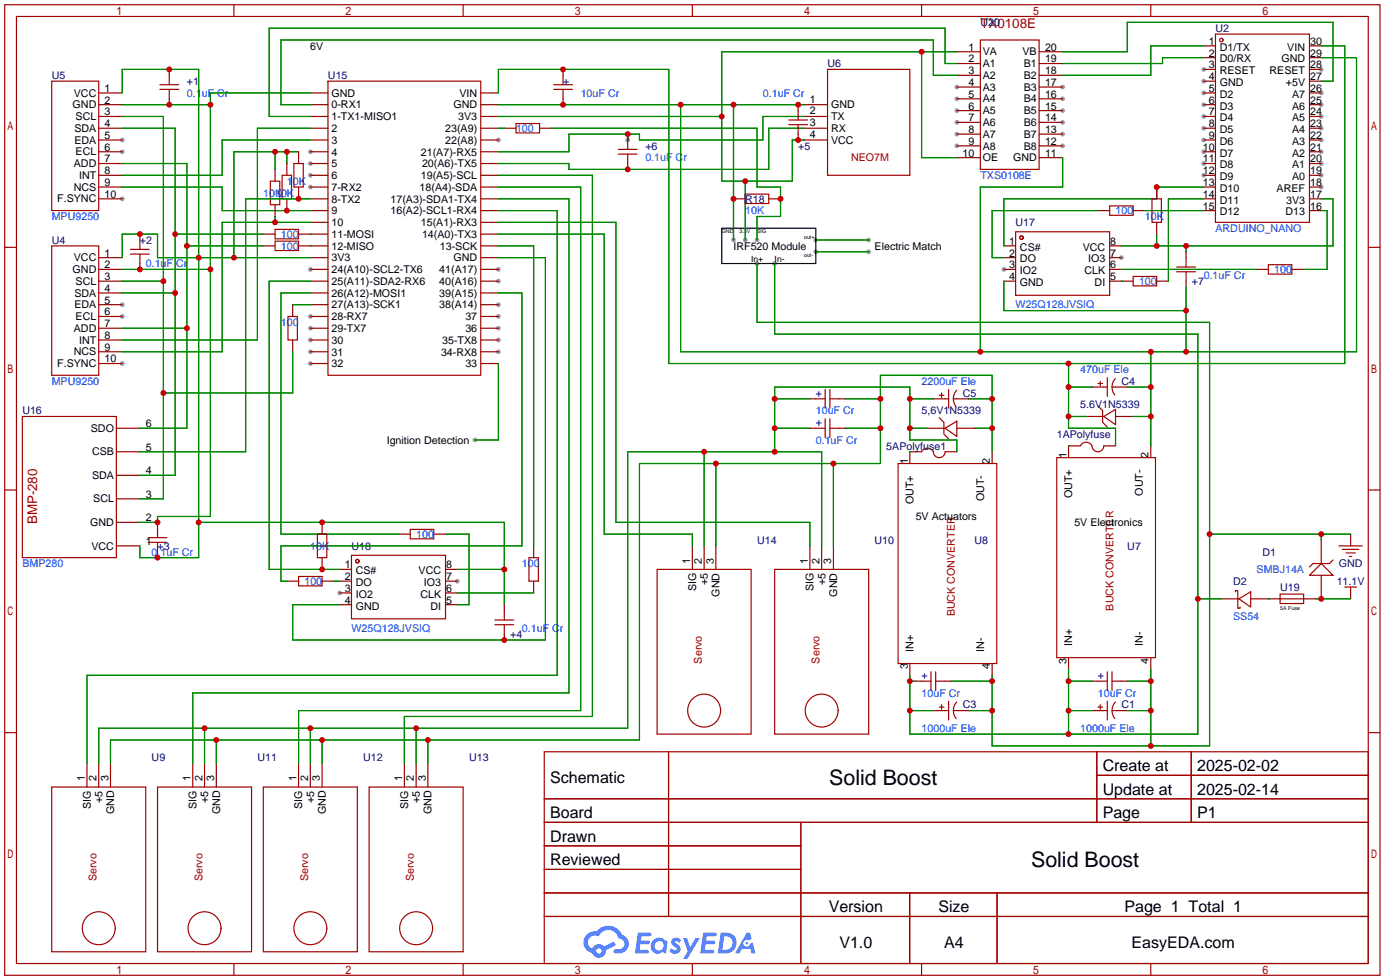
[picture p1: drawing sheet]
<svg xmlns="http://www.w3.org/2000/svg" width="303mm" height="212mm" viewBox="0 0 303 212" stroke-linecap="round" stroke-linejoin="round" font-family="sans-serif">
<g fill="#999">
<circle cx="260.1" cy="15" r=".51"/>
<circle cx="260.1" cy="17.5" r=".51"/>
<circle cx="260.1" cy="20.1" r=".51"/>
<circle cx="260.1" cy="22.6" r=".51"/>
<circle cx="260.1" cy="25.1" r=".51"/>
<circle cx="260.1" cy="27.7" r=".51"/>
<circle cx="260.1" cy="30.2" r=".51"/>
<circle cx="260.1" cy="32.8" r=".51"/>
<circle cx="260.1" cy="35.3" r=".51"/>
<circle cx="260.1" cy="37.8" r=".51"/>
<circle cx="285.5" cy="40.4" r=".51"/>
<circle cx="285.5" cy="37.8" r=".51"/>
<circle cx="285.5" cy="35.3" r=".51"/>
<circle cx="285.5" cy="32.8" r=".51"/>
<circle cx="285.5" cy="30.2" r=".51"/>
<circle cx="285.5" cy="27.7" r=".51"/>
<circle cx="285.5" cy="25.1" r=".51"/>
<circle cx="285.5" cy="22.6" r=".51"/>
<circle cx="285.5" cy="20.1" r=".51"/>
<circle cx="285.5" cy="15" r=".51"/>
<circle cx="26.4" cy="65.8" r=".51"/>
<circle cx="26.4" cy="68.3" r=".51"/>
<circle cx="26.4" cy="78.5" r=".51"/>
<circle cx="26.4" cy="30.2" r=".51"/>
<circle cx="26.4" cy="32.8" r=".51"/>
<circle cx="26.4" cy="42.9" r=".51"/>
<circle cx="67.1" cy="32.8" r=".51"/>
<circle cx="67.1" cy="35.3" r=".51"/>
<circle cx="67.1" cy="37.8" r=".51"/>
<circle cx="67.1" cy="40.4" r=".51"/>
<circle cx="67.1" cy="58.2" r=".51"/>
<circle cx="67.1" cy="68.3" r=".51"/>
<circle cx="67.1" cy="70.9" r=".51"/>
<circle cx="67.1" cy="73.4" r=".51"/>
<circle cx="67.1" cy="75.9" r=".51"/>
<circle cx="67.1" cy="78.5" r=".51"/>
<circle cx="107.7" cy="30.2" r=".51"/>
<circle cx="107.7" cy="58.2" r=".51"/>
<circle cx="107.7" cy="60.7" r=".51"/>
<circle cx="107.7" cy="65.8" r=".51"/>
<circle cx="107.7" cy="68.3" r=".51"/>
<circle cx="107.7" cy="70.9" r=".51"/>
<circle cx="107.7" cy="73.4" r=".51"/>
<circle cx="107.7" cy="75.9" r=".51"/>
<circle cx="216.9" cy="58.2" r=".51"/>
<circle cx="242.3" cy="55.6" r=".51"/>
<circle cx="73.4" cy="128" r=".51"/>
<circle cx="98.8" cy="125.5" r=".51"/>
<circle cx="206.8" cy="18.8" r=".51"/>
<circle cx="206.8" cy="21.3" r=".51"/>
<circle cx="206.8" cy="26.4" r=".51"/>
<circle cx="206.8" cy="29" r=".51"/>
<circle cx="206.8" cy="23.9" r=".51"/>
<circle cx="229.6" cy="18.8" r=".51"/>
<circle cx="229.6" cy="21.3" r=".51"/>
<circle cx="229.6" cy="23.9" r=".51"/>
<circle cx="229.6" cy="26.4" r=".51"/>
<circle cx="229.6" cy="29" r=".51"/>
<circle cx="206.8" cy="31.5" r=".51"/>
<circle cx="229.6" cy="31.5" r=".51"/>
<circle cx="187.7" cy="51.8" r=".51"/>
<circle cx="176.3" cy="51.8" r=".51"/>
<circle cx="176.3" cy="54.4" r=".51"/>
<circle cx="187.7" cy="54.4" r=".51"/>
<circle cx="135.6" cy="30.2" r=".51"/>
<circle cx="161" cy="51.8" r=".51"/>
<circle cx="163.6" cy="56.9" r=".51"/>
<circle cx="167.4" cy="56.9" r=".51"/>
<circle cx="163.6" cy="51.8" r=".51"/>
<circle cx="158.5" cy="51.8" r=".51"/>
<circle cx="102.6" cy="95" r=".51"/>
</g>
<g fill="none" stroke="#a10000" stroke-width=".25">
<path d="M1 1h297.2v209.6h-297.2zM3.6 3.6h292.1v204.4h-292.1zM50.5 1v2.6M100.1 1v2.6M149.6 1v2.6M199.1 1v2.6M248.7 1v2.6M1 53.4h2.6M295.7 53.4h2.5M1 105.8h2.6M295.7 105.8h2.5M1 158.2h2.6"/>
<path d="M295.7 158.2h2.5M117.6 162.3h178.1v45.7h-178.1zM117.6 172.5h178.1M117.6 177.5h178.1M144.5 162.3v35.6M173 177.5v30.5M237 162.3v15.2M237 167.4h58.7M257.4 162.3v15.2M117.6 182.6h55.4M117.6 192.8h178.1M117.6 187.7h55.4"/>
<path d="M117.6 197.9h178.1M196.6 192.8v15.2M215.4 192.8v15.2M50.5 208v2.6M100.1 208v2.6M149.6 208v2.6M199.1 208v2.6M248.7 208v2.6"/>
</g>
<g fill="#5487ff">
<path d="M145.3 202.7a1.3 1.3 0 0 1 1.9 .3l-.4 .6a.54 .54 0 0 0-.9-.2l.1 .2a1.28 1.28 0 0 1 .8 2 1.53 1.53 0 0 1-2.2-.3l.5-.6 .8 .5a.31 .31 0 0 0 .4-.3 .31 .31 0 0 0-.3-.4 1.12 1.12 0 0 1-.7-1.8z"/>
<path d="M147.6 202.5h.9l.6 2 1.2-2h.9l-2.7 4.6h-.9l1-1.7z"/>
<path d="M137.8 201.4h1.7a1.31 1.31 0 0 1 1.2 .2 .4 .4 0 0 1-.3 .5l-1.8 .1-.1 .9h1.6a.4 .4 0 0 1 .4 .4 .4 .4 0 0 1-.5 .4h-1.6l-.2 1.2h1.4a.46 .46 0 0 1 .5 0 .46 .46 0 0 1 .1 .5l-.4 .2h-2.6z"/>
<path d="M151.9 201.4h2.3a.47 .47 0 0 1 .5 0 .47 .47 0 0 1 .1 .6l-.3 .1-1.8 .1-.1 .9h1.6a.4 .4 0 0 1 .4 .4 .4 .4 0 0 1-.4 .4h-1.7l-.2 1.2h1.4a.46 .46 0 0 1 .5 0 .46 .46 0 0 1 .1 .5l-.4 .2h-2.6z"/>
<path d="M161.3 201.4h.8l.3 1.3-.6 .4a.75 .75 0 0 0-1.1 .3 .75 .75 0 0 0 .5 1 .75 .75 0 0 0 .9-.7l.5-.2 .6 2.3h-.8l-.3-.9h-1.8l-.5 .9h-1z"/>
<path d="M155.7 201.4l-.6 4.4h1.5a2.27 2.27 0 0 0 2.6-2.2 2.27 2.27 0 0 0-2.7-2.2zM156.5 202.1a1.5 1.5 0 0 1 1.8 1.6 1.5 1.5 0 0 1-1.9 1.4h-.3z"/>
<path d="M141.2 203a1.6 1.6 0 0 0-.3 2.3 1.6 1.6 0 0 0 2.3 .2l.7 .3 .3-2.4-.1-.3-.5-.1a1.58 1.58 0 0 0-2.4 0zM141.8 203.5a.98 .98 0 0 1 1.6 .4 .98 .98 0 0 1-1.1 1.3 .94 .94 0 0 1-.9-.7 .94 .94 0 0 1 .4-1z"/>
<path d="M126.8 201.8a2.37 2.37 0 0 0 1.1 4 1.54 1.54 0 0 0 1.8 1 1.54 1.54 0 0 0 1.2-1.6l2.2-1.1-.5-.8-2 1a1.57 1.57 0 0 0-2.7 .5 1.5 1.5 0 0 1-.7-2.1 1.5 1.5 0 0 1 2.2-.5 2.23 2.23 0 0 1 2.3-1.4 2.23 2.23 0 0 1 2 1.8 1.16 1.16 0 0 1 1.2 1.1 1.16 1.16 0 0 1-1.1 1.2h-.7a.47 .47 0 0 0-.5 .4 .47 .47 0 0 0 .4 .5 2.17 2.17 0 0 0 2.5-.9 2.17 2.17 0 0 0-.3-2.7l-.8-.4a3.2 3.2 0 0 0-5.5-.7l-1.1 .1zM128.8 205.3a.6 .6 0 0 1 1.2 0 .6 .6 0 0 1-1.2 0z"/>
<circle cx="161.4" cy="203.6" r=".28"/>
</g>
<g fill="none" stroke="#a10000" stroke-width=".25">
<path d="M11.2 17.5h10.1v28h-10.1zM34.5 19.3h4.1M34.5 18.3h4.1M36.6 16.3v2M36.6 19.3v2M70.9 17.5h33v63.5h-33zM119.6 19.3h4.1M119.6 18.3h4.1M121.7 16.3v2M121.7 19.3v2M178.8 15h17.8v22.8h-17.8zM211.8 8.6h12.7v28h-12.7z"/>
<path d="M262.6 7.4h20.4v40.6h-20.4zM58.4 39.1h2.1v5.1h-2.1zM61 37.8h2v5.1h-2zM63.5 35.3h2v5.1h-2zM111.5 26.7h5.1v2h-5.1zM133.6 33.3h4.1M133.6 32.3h4.1M135.6 30.2v2.1M135.6 33.3v2M170.4 26.9h4.1M170.4 25.9h4.1M172.5 23.9v2"/>
<path d="M172.5 26.9v2.1M11.2 53.1h10.1v27.9h-10.1zM28.2 54.9h4.1M28.2 53.8h4.1M30.2 51.8v2M30.2 54.9v2M59.4 49.5h5.1v2.1h-5.1zM59.4 52.1h5.1v2h-5.1zM161 41.9h5.1v2h-5.1zM219.5 50h20.3v13.8h-20.3zM239.8 44.4h5.1v2.1h-5.1zM244.9 59.7h5v2h-5z"/>
<path d="M248.9 42.9h2.1v5.1h-2.1zM254.3 57.7h4M254.3 58.7h4M256.3 55.6v2.1M256.3 58.7v2M274.1 57.2h5v2h-5zM62.2 68.3h2.1v5.1h-2.1zM4.8 89.9h20.3v30.5h-20.3zM176.3 86.1h2M176.3 92.5h2M178.3 84.1v4M178.3 90.4v4.1"/>
<path d="M179.3 86.1h2.1M179.3 84.1v4M179.3 90.4v4.1M179.3 92.5h2.1M199.1 97.5a1.37 1.37 0 0 1 1.5-.7 1.37 1.37 0 0 1 1.1 1.1 1.27 1.27 0 0 0 1.4 .9 1.27 1.27 0 0 0 1.1-1.3M202.9 90.2l1.1 1v2.5l1 1M202.9 85.3h1.1M203.5 84.8v1.1M204.2 92.5l2.6-1.6v3.3zM204.2 86.1h.8M205 84.1v4M206 86.1h.8"/>
<path d="M206.7 84.2a2.74 2.74 0 0 0-.1 3.6M228.3 98.8h21.4v43.2h-21.4zM233.4 96.3a1.37 1.37 0 0 1 1.5-.8 1.37 1.37 0 0 1 1.1 1.2 1.27 1.27 0 0 0 1.4 .8 1.27 1.27 0 0 0 1.1-1.2M237.2 87.6l1.1 1v2.6l1 1M237.2 82.8h1.1M237.7 82.3v1M238.5 89.9l2.5-1.5v3.3zM238.5 83.6h.8M239.3 81.5v4.1M240.3 83.6h.7M241 81.7a2.74 2.74 0 0 0-.1 3.6M32 117.1h4.1"/>
<path d="M32 116.1h4.1M34 114v2.1M34 117.1v2M68.6 115.3h2v5.1h-2zM75.9 119.9h20.4v13.7h-20.4zM88.6 114.3h5.1v2h-5.1zM194.1 100.1h21.3v43.2h-21.3zM289.3 117.9h5.1M290.1 118.6h3.5M290.8 119.4h2.1M64.5 124.5h5.1v2h-5.1zM106.9 133.9h4.1"/>
<path d="M106.9 134.9h4.1M109 131.8v2.1M109 134.9v2M114.3 120.4h2v5.1h-2zM142 122.9h20.3v35.6h-20.3zM167.4 122.9h20.3v35.6h-20.3zM267 127.8v-.3h.5v3.8h.5v-.2M267.7 129.3l2.6-1.5v3.3zM276.6 128.3h5.1v2h-5.1zM276.6 129.3h5.1M285.5 121.7l2.5 2.5h-5zM288 120.9l-.7 .8h-3.6l-.7 .7"/>
<path d="M290.6 126.7h2.5M291.6 120.1h.5M291.8 126.7v1.3M199.1 147.1h2.1M201.2 145v4.1M202.2 147.1h2M202.2 145v4.1M202.9 152.7h1.1M203.5 152.1v1.1M204.2 153.4h.8M205 151.4v4M206 153.4h.8"/>
<path d="M206.7 151.6a2.74 2.74 0 0 0-.1 3.5M237.2 152.7h1.1M237.2 147.1h2.1M237.7 152.1v1.1M238.5 153.4h.8M239.3 145v4.1M239.3 151.4v4M240.3 153.4h.7M240.3 147.1h2M240.3 145v4.1M241 151.6a2.74 2.74 0 0 0-.1 3.5M11.2 169.9h20.3v35.6h-20.3z"/>
<path d="M34 169.9h20.4v35.6h-20.4zM56.9 169.9h20.3v35.6h-20.3zM79.8 169.9h20.3v35.6h-20.3z"/>
<circle cx="263.9" cy="8.6" r=".38"/>
<circle cx="220.7" cy="51.3" r=".38"/>
<circle cx="77.2" cy="121.2" r=".38"/>
<circle cx="152.1" cy="153.4" r="3.6"/>
<circle cx="177.5" cy="153.4" r="3.6"/>
<circle cx="21.3" cy="200.4" r="3.6"/>
<circle cx="44.2" cy="200.4" r="3.6"/>
<circle cx="67.1" cy="200.4" r="3.6"/>
<circle cx="89.9" cy="200.4" r="3.6"/>
</g>
<g fill="none" stroke="#870000" stroke-width=".25">
<path d="M36.6 15v1.3M121.7 15v1.3M206.8 11.2h5M206.8 13.7h5M206.8 16.3h5M206.8 18.8h5M224.5 11.2h5.1M224.5 13.7h5.1M224.5 16.3h5.1M224.5 18.8h5.1M260.1 9.9h2.5M260.1 12.4h2.5"/>
<path d="M260.1 15h2.5M260.1 17.5h2.5M283 9.9h2.5M283 12.4h2.5M283 15h2.5M283 17.5h2.5M21.3 20.1h5.1M21.3 22.6h5.1M21.3 25.1h5.1M21.3 27.7h5.1M21.3 30.2h5.1M21.3 32.8h5.1"/>
<path d="M21.3 35.3h5.1M21.3 37.8h5.1M36.6 21.3v1.3M59.4 36.6v2.5M62 35.3v2.5M64.5 32.8v2.5M67.1 20.1h3.8M67.1 22.6h3.8M67.1 25.1h3.8M67.1 27.7h3.8M67.1 30.2h3.8M67.1 32.8h3.8"/>
<path d="M67.1 35.3h3.8M67.1 37.8h3.8M103.9 20.1h3.8M103.9 22.6h3.8M103.9 25.1h3.8M103.9 27.7h3.8M103.9 30.2h3.8M103.9 32.8h3.8M103.9 35.3h3.8M103.9 37.8h3.8M109 27.7h2.5M116.6 27.7h2.5"/>
<path d="M121.7 21.3v1.3M135.6 29v1.2M135.6 35.3v1.3M172.5 22.6v1.3M172.5 29v1.2M173.7 22.6h5.1M173.7 25.1h5.1M173.7 27.7h5.1M173.7 30.2h5.1M206.8 21.3h5M206.8 26.4h5M206.8 29h5"/>
<path d="M206.8 23.9h5M206.8 31.5h5M206.8 34h5M224.5 21.3h5.1M224.5 26.4h5.1M224.5 29h5.1M224.5 23.9h5.1M224.5 31.5h5.1M224.5 34h5.1M260.1 20.1h2.5M260.1 22.6h2.5M260.1 25.1h2.5"/>
<path d="M260.1 27.7h2.5M260.1 30.2h2.5M260.1 32.8h2.5M260.1 35.3h2.5M260.1 37.8h2.5M283 20.1h2.5M283 22.6h2.5M283 25.1h2.5M283 27.7h2.5M283 30.2h2.5M283 32.8h2.5M283 35.3h2.5"/>
<path d="M283 37.8h2.5M21.3 40.4h5.1M21.3 42.9h5.1M21.3 55.6h5.1M21.3 58.2h5.1M30.2 50.5v1.3M30.2 56.9v1.3M56.9 50.5h2.5M56.9 53.1h2.5M59.4 44.2v2.5M62 42.9v2.6M64.5 40.4v2.5"/>
<path d="M64.5 50.5h6.4M64.5 53.1h6.4M67.1 40.4h3.8M67.1 42.9h3.8M67.1 45.5h3.8M67.1 55.6h3.8M67.1 58.2h3.8M67.1 48h3.8M103.9 40.4h3.8M103.9 42.9h3.8M103.9 45.5h3.8M103.9 55.6h3.8"/>
<path d="M103.9 58.2h3.8M103.9 48h3.8M103.9 50.5h3.8M103.9 53.1h3.8M158.5 42.9h2.5M166.1 42.9h2.6M216.9 55.6h2.6M216.9 58.2h2.6M216.9 53.1h2.6M237.2 45.5h2.6M239.8 55.6h2.5M239.8 58.2h2.5"/>
<path d="M239.8 53.1h2.5M244.9 45.5h2.5M249.9 40.4v2.5M249.9 48v2.5M256.3 54.4v1.2M260.1 40.4h2.5M260.1 42.9h2.5M260.1 45.5h2.5M271.5 58.2h2.6M279.1 58.2h2.6M283 40.4h2.5M283 42.9h2.5"/>
<path d="M283 45.5h2.5M21.3 60.7h5.1M21.3 63.2h5.1M21.3 65.8h5.1M21.3 68.3h5.1M21.3 70.9h5.1M21.3 73.4h5.1M21.3 75.9h5.1M21.3 78.5h5.1M63.2 65.8v2.5M63.2 73.4v2.5M67.1 60.7h3.8"/>
<path d="M67.1 63.2h3.8M67.1 65.8h3.8M67.1 68.3h3.8M67.1 70.9h3.8M67.1 73.4h3.8M67.1 75.9h3.8M67.1 78.5h3.8M103.9 60.7h3.8M103.9 63.2h3.8M103.9 65.8h3.8M103.9 68.3h3.8M103.9 70.9h3.8"/>
<path d="M103.9 73.4h3.8M103.9 75.9h3.8M103.9 78.5h3.8M216.9 60.7h2.6M239.8 60.7h5.1M249.9 60.7h2.6M256.3 60.7v1.3M25.1 97.5h5.1M25.1 92.5h5.1M175 92.5h1.3M175 86.1h1.3M181.4 92.5h1.2"/>
<path d="M181.4 86.1h1.2M199.1 97.5h-2.5v2.6M200.4 92.5h3.8M201.7 86.1h2.5M204.2 97.5h2.6M206.8 92.5h3.8M206.8 86.1h2.5M214.4 97.5v2.6M233.4 96.3h-2.5v2.5M234.7 89.9h3.8M236 83.6h2.5M238.5 96.3h2.5"/>
<path d="M241 89.9h3.9M241 83.6h2.6M248.7 96.3v2.5M25.1 117.9h5.1M25.1 112.8h5.1M25.1 107.7h5.1M25.1 102.6h5.1M34 112.8v1.2M34 119.1v1.3M69.6 112.8v2.5M86.1 115.3h2.5M93.7 115.3h2.6"/>
<path d="M115.3 117.9v2.5M149.6 117.9v5M152.1 117.9v5M154.7 117.9v5M175 117.9v5M177.5 117.9v5M180.1 117.9v5M285.5 116.6v5.1M291.8 115.3v2.6M62 125.5h2.5M69.6 120.4v2.5M69.6 125.5h2.5"/>
<path d="M73.4 122.9h2.5M73.4 125.5h2.5M73.4 128h2.5M73.4 130.6h2.5M96.3 122.9h2.5M96.3 125.5h2.5M96.3 128h2.5M96.3 130.6h2.5M109 130.6v1.2M109 136.9v1.3M115.3 125.5v2.5M263.9 129.3h3.8"/>
<path d="M270.3 129.3h6.3M281.7 129.3h2.5M285.5 124.2v5.1M291.8 128v1.3M196.6 143.3v2.5M197.9 147.1h1.2M201.7 153.4h2.5M204.2 147.1h1.3M206.8 153.4h2.5M214.4 143.3v2.5M230.9 142v2.5M236 153.4h2.5"/>
<path d="M236 147.1h1.2M241 153.4h2.6M242.3 147.1h1.3M248.7 142v2.5M18.8 164.8v5.1M21.3 164.8v5.1M23.9 164.8v5.1M41.7 164.8v5.1M44.2 164.8v5.1M46.7 164.8v5.1M64.5 164.8v5.1M67.1 164.8v5.1"/>
<path d="M69.6 164.8v5.1M87.4 164.8v5.1M89.9 164.8v5.1M92.5 164.8v5.1"/>
</g>
<g fill="none" stroke="#008700" stroke-width=".25">
<path d="M199.1 11.2v22.8h7.7M206.8 11.2h-50.8v27.9h15.2v-8.9h2.5M206.8 13.7h-2.6v-7.6h-146v19h8.9M206.8 16.3h-5.1v-7.7h-141v14h6.4M229.6 11.2h14v-6.4h44.4v12.7h-2.5M260.1 9.9h-11.4v6.4h-19.1M260.1 12.4h-8.9v1.3h-21.6M285.5 12.4h7.6v63.5h-146v-53.3M285.5 9.9h5.1v68.6h-146.1v-63.5h-36.8v5.1M26.4 35.3h14v57.2h-10.2M26.4 25.1h8.9v82.6h-5.1M26.4 27.7h11.4v74.9h-7.6"/>
<path d="M26.4 20.1v-5.1h16.5v105.4h-12.7v-2.5M26.4 22.6h19.1M59.4 32.8v3.8M62 32.8v2.5M64.5 32.8h-14v22.8M67.1 30.2h-19.1v7.6h-21.6M67.1 20.1h-21.6v91.4h-11.5v1.3h-3.8M67.1 27.7h-11.5v45.7h-29.2M107.7 25.1h48.3M107.7 27.7h1.3M107.7 37.8h20.3v116.9h-40.6v10.1M107.7 22.6h66"/>
<path d="M119.1 27.7h44.5v12.7h5.1v6.3h-5.1v5.1M135.6 29v1.2M158.5 22.6v29.2M161 39.1v12.7M173.7 25.1h-8.9v5.1h-26.6v-1.2h-15.3v3.8h-15.2M173.7 27.7h-7.6v8.9h-43.2v-1.3h-15.2M229.6 34v6.4h-17.8v35.5M26.4 40.4h21.6v5.1h19.1M26.4 55.6v-5.1h7.6v5.1h33.1M26.4 58.2h19.1M37.8 50.5h19.1M40.4 53.1h16.5"/>
<path d="M59.4 46.7v1.3M67.1 50.5h.1M67.1 53.1h.1M67.1 48h-19.1v27.9h-21.6M67.1 42.9h-14v54.6h-22.9M107.7 40.4h17.8v113h-61v11.4M107.7 45.5h12.7v100.3h-101.6v19M107.7 48h25.4v64.8h41.9v5.1M107.7 42.9h15.2v106.7h-81.2v15.2M107.7 53.1h7.6v64.8M107.7 50.5h22.9v64.8h19v2.6M107.7 55.6h10.2v82.6h-54.7v-7.6h10.2"/>
<path d="M163.6 56.9v12.7h97.8v91.4h-47v-15.2M167.4 56.9v15.2h91.4v86.4h-62.2v-12.7M176.3 51.8h11.4M176.3 54.4h11.4M237.2 45.5h-22.8v10.1h2.5M242.3 58.2h29.2M247.4 45.5h12.7M249.9 50.5v2.6M256.3 53.1v1.3M260.1 40.4h-10.2v2.5h-33v10.2M260.1 42.9h-7.6v17.8M285.5 45.5h1.3v12.7h-5.1"/>
<path d="M285.5 42.9h2.5v10.2h-45.7M26.4 63.2h11.4M26.4 70.9h14M26.4 60.7h8.9M63.2 75.9v8.9h-27.9M63.2 65.8h3.9M67.1 63.2h-6.4v52.1h25.4M67.1 60.7h-8.9v62.2h15.2M107.7 78.5v16.5h-5.1M107.7 63.2h5.1v54.7h-52.1v7.6h1.3M216.9 60.7v6.4h39.4M230.9 78.5v14h10.1v3.8"/>
<path d="M242.3 60.7h.1M248.7 75.9v20.4M256.3 62v13.9M152.1 97.5v20.4M167.4 92.5h7.6M167.4 86.1h7.6M167.4 97.5v-13.9h29.2v11.4h10.2v2.5M182.6 92.5h7.6M182.6 86.1h7.6M196.6 97.5h.1M196.6 92.5h3.8M196.6 86.1h5.1"/>
<path d="M209.3 86.1h5.1M210.6 92.5h3.8M214.4 97.5v-16.5h-24.2v19.1h-52v59.7h-114.3v5M230.9 96.3h.1M230.9 83.6h5.1M230.9 89.9h3.8M243.6 83.6h5.1M244.9 89.9h3.8M42.9 112.8h66.1v17.8M96.3 115.3h5v15.3h-2.5M154.7 100.1v17.8M177.5 117.9v-20.4h-41.9v59.7h-114.3v7.6"/>
<path d="M180.1 100.1v17.8M261.4 115.3h30.4M285.5 115.3v1.3M72.1 125.5h1.3M98.8 122.9h10.2M98.8 128h16.5M258.8 129.3h5.1M274.1 129.3h.1M284.2 129.3h7.6M44.2 157.2v7.6M46.7 159.8v5M67.1 157.2v7.6"/>
<path d="M69.6 159.8v5M89.9 157.2v7.6M92.5 159.8v5M196.6 153.4h5.1M196.6 147.1h1.3M205.5 147.1h8.9M209.3 153.4h5.1M230.9 153.4h5.1M230.9 147.1h5.1M230.9 144.5v14M243.6 153.4h5.1M243.6 147.1h5.1"/>
<path d="M248.7 144.5v16.5"/>
</g>
<path d="M156 49.3h20.3v7.6h-20.3z" fill="none" stroke="#000" stroke-width=".25"/>
<g fill="#c00">
<circle cx="62" cy="45.5" r=".63"/>
<circle cx="59.4" cy="48" r=".63"/>
<circle cx="256.3" cy="53.1" r=".63"/>
<circle cx="249.9" cy="53.1" r=".63"/>
<circle cx="180.1" cy="100.1" r=".63"/>
<circle cx="190.2" cy="92.5" r=".63"/>
<circle cx="190.2" cy="86.1" r=".63"/>
<circle cx="214.4" cy="86.1" r=".63"/>
<circle cx="214.4" cy="92.5" r=".63"/>
<circle cx="154.7" cy="100.1" r=".63"/>
<circle cx="92.5" cy="159.8" r=".63"/>
<circle cx="69.6" cy="159.8" r=".63"/>
<circle cx="46.7" cy="159.8" r=".63"/>
<circle cx="249.9" cy="40.4" r=".63"/>
<circle cx="135.6" cy="29" r=".63"/>
<circle cx="135.6" cy="36.6" r=".63"/>
<circle cx="172.5" cy="30.2" r=".63"/>
<circle cx="161" cy="39.1" r=".63"/>
<circle cx="156" cy="25.1" r=".63"/>
<circle cx="199.1" cy="11.2" r=".63"/>
<circle cx="285.5" cy="129.3" r=".63"/>
<circle cx="248.7" cy="147.1" r=".63"/>
<circle cx="248.7" cy="153.4" r=".63"/>
<circle cx="248.7" cy="161" r=".63"/>
<circle cx="261.4" cy="115.3" r=".63"/>
<circle cx="285.5" cy="115.3" r=".63"/>
<circle cx="214.4" cy="153.4" r=".63"/>
<circle cx="214.4" cy="147.1" r=".63"/>
<circle cx="230.9" cy="147.1" r=".63"/>
<circle cx="230.9" cy="153.4" r=".63"/>
<circle cx="230.9" cy="158.5" r=".63"/>
<circle cx="258.8" cy="129.3" r=".63"/>
<circle cx="196.6" cy="153.4" r=".63"/>
<circle cx="196.6" cy="147.1" r=".63"/>
<circle cx="167.4" cy="86.1" r=".63"/>
<circle cx="167.4" cy="92.5" r=".63"/>
<circle cx="167.4" cy="97.5" r=".63"/>
<circle cx="152.1" cy="97.5" r=".63"/>
<circle cx="89.9" cy="157.2" r=".63"/>
<circle cx="67.1" cy="157.2" r=".63"/>
<circle cx="44.2" cy="157.2" r=".63"/>
<circle cx="196.6" cy="86.1" r=".63"/>
<circle cx="196.6" cy="92.5" r=".63"/>
<circle cx="34" cy="120.4" r=".63"/>
<circle cx="42.9" cy="112.8" r=".63"/>
<circle cx="42.9" cy="55.6" r=".63"/>
<circle cx="30.2" cy="50.5" r=".63"/>
<circle cx="36.6" cy="15" r=".63"/>
<circle cx="50.5" cy="55.6" r=".63"/>
<circle cx="59.4" cy="32.8" r=".63"/>
<circle cx="62" cy="32.8" r=".63"/>
<circle cx="69.6" cy="112.8" r=".63"/>
<circle cx="109" cy="122.9" r=".63"/>
<circle cx="109" cy="138.2" r=".63"/>
<circle cx="37.8" cy="50.5" r=".63"/>
<circle cx="37.8" cy="63.2" r=".63"/>
<circle cx="40.4" cy="53.1" r=".63"/>
<circle cx="40.4" cy="70.9" r=".63"/>
<circle cx="69.6" cy="122.9" r=".63"/>
<circle cx="168.7" cy="42.9" r=".63"/>
<circle cx="64.5" cy="42.9" r=".63"/>
<circle cx="45.5" cy="58.2" r=".63"/>
<circle cx="45.5" cy="22.6" r=".63"/>
<circle cx="36.6" cy="22.6" r=".63"/>
<circle cx="34" cy="112.8" r=".63"/>
<circle cx="30.2" cy="58.2" r=".63"/>
<circle cx="35.3" cy="60.7" r=".63"/>
<circle cx="35.3" cy="84.8" r=".63"/>
<circle cx="230.9" cy="89.9" r=".63"/>
<circle cx="230.9" cy="83.6" r=".63"/>
<circle cx="230.9" cy="78.5" r=".63"/>
<circle cx="121.7" cy="15" r=".63"/>
<circle cx="147.1" cy="22.6" r=".63"/>
<circle cx="211.8" cy="75.9" r=".63"/>
<circle cx="248.7" cy="75.9" r=".63"/>
<circle cx="256.3" cy="75.9" r=".63"/>
<circle cx="256.3" cy="67.1" r=".63"/>
<circle cx="248.7" cy="83.6" r=".63"/>
<circle cx="248.7" cy="89.9" r=".63"/>
<circle cx="158.5" cy="22.6" r=".63"/>
<circle cx="172.5" cy="22.6" r=".63"/>
<circle cx="158.5" cy="42.9" r=".63"/>
<circle cx="121.7" cy="22.6" r=".63"/>
</g>
<g font-size="4.6">
<text x="179.2" y="169.4">Solid Boost</text>
<text x="222.8" y="187.2">Solid Boost</text>
</g>
<g font-size="3.5">
<text x="238.3" y="166.5">Create at</text>
<text x="258.7" y="166.5">2025-02-02</text>
<text x="118.9" y="169.1">Schematic</text>
<text x="238.3" y="171.6">Update at</text>
<text x="258.7" y="171.6">2025-02-14</text>
<text x="118.9" y="176.7">Board</text>
<text x="238.3" y="176.7">Page</text>
<text x="258.7" y="176.7">P1</text>
<text x="118.9" y="181.8">Drawn</text>
<text x="118.9" y="186.8">Reviewed</text>
<text x="179.1" y="197">Version</text>
<text x="202.8" y="197">Size</text>
<text x="243" y="197">Page 1 Total 1</text>
<text x="181.4" y="204.6">V1.0</text>
<text x="204" y="204.6">A4</text>
<text x="244.5" y="204.6">EasyEDA.com</text>
</g>
<g font-size="2.9" fill="#a00000">
<text x="211.8" y="6">TX0108E</text>
<text x="8.1" y="113.2" transform="rotate(-90 8.1 113.2)">BMP-280</text>
</g>
<g font-size="2.3" fill="#000080">
<text x="211.8" y="5.6">U20</text>
<text x="262.6" y="6.9">U2</text>
<text x="11.2" y="17.1">U5</text>
<text x="70.9" y="17.1">U15</text>
<text x="178.8" y="14.5">U6</text>
<text x="40.4" y="18.3">+1</text>
<text x="121.7" y="18.3">+</text>
<text x="139.4" y="32.3">+6</text>
<text x="172.5" y="32.3">+5</text>
<text x="161" y="43.7">R18</text>
<text x="11.2" y="52.6">U4</text>
<text x="30.2" y="52.6">+2</text>
<text x="219.5" y="48.8">U17</text>
<text x="257.6" y="61.5">+7</text>
<text x="242.3" y="83.1">C4</text>
<text x="4.8" y="89.5">U16</text>
<text x="176.3" y="85.6">+</text>
<text x="199.1" y="89.5">5,6V1N5339</text>
<text x="208" y="85.6">C5</text>
<text x="233.4" y="88.2">5.6V1N5339</text>
<text x="176.3" y="92">+</text>
<text x="228.3" y="94.5">1APolyfuse</text>
<text x="191.5" y="97.1">5APolyfuse1</text>
<text x="34" y="118.7">+3</text>
<text x="75.9" y="118.7">U18</text>
<text x="163.6" y="117.4">U14</text>
<text x="189" y="117.4">U10</text>
<text x="210.6" y="117.4">U8</text>
<text x="243.6" y="118.7">U7</text>
<text x="272.8" y="119.9">D1</text>
<text x="289.3" y="122.5">GND</text>
<text x="266.4" y="126.3">D2</text>
<text x="276.6" y="127.6">U19</text>
<text x="288.8" y="126.3">11.1V</text>
<text x="110.2" y="137.7">+4</text>
<text x="199.1" y="146.6">+</text>
<text x="237.2" y="146.6">+</text>
<text x="208" y="153">C3</text>
<text x="242.3" y="153">C1</text>
<text x="32.8" y="164.4">U9</text>
<text x="55.6" y="164.4">U11</text>
<text x="78.5" y="164.4">U12</text>
<text x="101.3" y="164.4">U13</text>
</g>
<g font-size="2.3">
<text x="67.1" y="10.7">6V</text>
<text x="209.3" y="10.9">1</text>
<text x="212.3" y="12">VA</text>
<text x="220.9" y="12">VB</text>
<text x="225.8" y="10.9">20</text>
<text x="261.2" y="9.7">1</text>
<text x="263.6" y="10.9">D1/TX</text>
<text x="278.2" y="10.9">VIN</text>
<text x="283.1" y="9.7">30</text>
<text x="209.3" y="13.5">2</text>
<text x="209.3" y="16">3</text>
<text x="212.3" y="14.5">A1</text>
<text x="212.3" y="17">A2</text>
<text x="221.2" y="17">B2</text>
<text x="221.2" y="14.5">B1</text>
<text x="225.8" y="16">18</text>
<text x="225.8" y="13.5">19</text>
<text x="261.2" y="12.2">2</text>
<text x="261.2" y="14.8">3</text>
<text x="261.2" y="17.3">4</text>
<text x="263.6" y="13.5">D0/RX</text>
<text x="263.6" y="16">RESET</text>
<text x="274.3" y="16">RESET</text>
<text x="276.9" y="13.5">GND</text>
<text x="283.1" y="17.3">27</text>
<text x="283.1" y="14.8">28</text>
<text x="283.1" y="12.2">29</text>
<text x="15.7" y="23.4">GND</text>
<text x="16" y="20.9">VCC</text>
<text x="22.6" y="19.8">1</text>
<text x="22.6" y="22.4">2</text>
<text x="71.6" y="20.9">GND</text>
<text x="71.6" y="23.4">0-RX1</text>
<text x="98" y="23.4">GND</text>
<text x="99.3" y="20.9">VIN</text>
<text x="175" y="22.1">1</text>
<text x="179.6" y="23.4">GND</text>
<text x="209.3" y="18.6">4</text>
<text x="209.3" y="21.1">5</text>
<text x="209.3" y="23.6">6</text>
<text x="212.3" y="19.6">A3</text>
<text x="212.3" y="22.1">A4</text>
<text x="221.2" y="19.6">B3</text>
<text x="221.2" y="22.1">B4</text>
<text x="225.8" y="18.6">17</text>
<text x="225.8" y="21.1">16</text>
<text x="225.8" y="23.6">15</text>
<text x="261.2" y="19.8">5</text>
<text x="261.2" y="22.4">6</text>
<text x="263.6" y="18.6">GND</text>
<text x="263.6" y="21.1">D2</text>
<text x="263.6" y="23.6">D3</text>
<text x="277.8" y="18.6">+5V</text>
<text x="279.2" y="23.6">A6</text>
<text x="279.2" y="21.1">A7</text>
<text x="283.1" y="22.4">25</text>
<text x="283.1" y="19.8">26</text>
<text x="16.1" y="28.5">SDA</text>
<text x="16.3" y="25.9">SCL</text>
<text x="22.6" y="24.9">3</text>
<text x="22.6" y="27.5">4</text>
<text x="22.6" y="30">5</text>
<text x="71.6" y="26">1-TX1-MISO1</text>
<text x="71.6" y="28.5">2</text>
<text x="96.2" y="28.5">23(A9)</text>
<text x="99" y="26">3V3</text>
<text x="175" y="24.7">2</text>
<text x="175" y="27.2">3</text>
<text x="175" y="29.8">4</text>
<text x="179.6" y="26">TX</text>
<text x="179.6" y="28.5">RX</text>
<text x="209.3" y="26.2">7</text>
<text x="209.3" y="28.7">8</text>
<text x="212.3" y="27.2">A6</text>
<text x="212.3" y="29.7">A7</text>
<text x="212.3" y="24.7">A5</text>
<text x="221.2" y="24.7">B5</text>
<text x="221.2" y="27.2">B6</text>
<text x="221.2" y="29.7">B7</text>
<text x="225.8" y="26.2">14</text>
<text x="225.8" y="28.7">13</text>
<text x="261.2" y="24.9">7</text>
<text x="261.2" y="27.5">8</text>
<text x="261.2" y="30">9</text>
<text x="263.6" y="26.2">D4</text>
<text x="263.6" y="28.7">D5</text>
<text x="279.2" y="28.7">A4</text>
<text x="279.2" y="26.2">A5</text>
<text x="283.1" y="30">22</text>
<text x="283.1" y="27.5">23</text>
<text x="283.1" y="24.9">24</text>
<text x="16.1" y="31">EDA</text>
<text x="16.3" y="33.6">ECL</text>
<text x="22.6" y="32.5">6</text>
<text x="22.6" y="35.1">7</text>
<text x="71.6" y="31">3</text>
<text x="71.6" y="33.6">4</text>
<text x="90.9" y="33.6">21(A7)-RX5</text>
<text x="96.2" y="31">22(A8)</text>
<text x="179.6" y="31">VCC</text>
<text x="208" y="33.8">10</text>
<text x="209.3" y="31.3">9</text>
<text x="212.3" y="32.3">A8</text>
<text x="212.3" y="34.8">OE</text>
<text x="218.9" y="34.8">GND</text>
<text x="221.2" y="32.3">B8</text>
<text x="225.8" y="31.3">12</text>
<text x="225.8" y="33.8">11</text>
<text x="259.9" y="32.5">10</text>
<text x="259.9" y="35.1">11</text>
<text x="263.6" y="31.3">D6</text>
<text x="263.6" y="33.8">D7</text>
<text x="279.2" y="33.8">A2</text>
<text x="279.2" y="31.3">A3</text>
<text x="283.1" y="35.1">20</text>
<text x="283.1" y="32.5">21</text>
<text x="16" y="36.1">ADD</text>
<text x="16" y="41.2">NCS</text>
<text x="17.1" y="38.6">INT</text>
<text x="22.6" y="37.6">8</text>
<text x="22.6" y="40.2">9</text>
<text x="71.6" y="36.1">5</text>
<text x="71.6" y="38.7">6</text>
<text x="71.6" y="41.2">7-RX2</text>
<text x="90.7" y="41.2">18(A4)-SDA</text>
<text x="90.9" y="38.7">19(A5)-SCL</text>
<text x="91.2" y="36.1">20(A6)-TX5</text>
<text x="259.9" y="37.6">12</text>
<text x="259.9" y="40.2">13</text>
<text x="263.6" y="36.3">D8</text>
<text x="263.6" y="38.9">D9</text>
<text x="263.6" y="41.4">D10</text>
<text x="275.9" y="41.4">AREF</text>
<text x="279.2" y="38.9">A0</text>
<text x="279.2" y="36.3">A1</text>
<text x="283.1" y="40.2">18</text>
<text x="283.1" y="37.6">19</text>
<text x="12.4" y="43.7">F.SYNC</text>
<text x="22.6" y="42.7">10</text>
<text x="71.6" y="43.7">8-TX2</text>
<text x="71.6" y="46.3">9</text>
<text x="84.4" y="43.7">17(A3)-SDA1-TX4</text>
<text x="84.4" y="46.3">16(A2)-SCL1-RX4</text>
<text x="259.9" y="42.7">14</text>
<text x="259.9" y="45.2">15</text>
<text x="263.6" y="44">D11</text>
<text x="263.6" y="46.5">D12</text>
<text x="277.8" y="46.5">D13</text>
<text x="277.9" y="44">3V3</text>
<text x="283.1" y="45.2">16</text>
<text x="283.1" y="42.7">17</text>
<text x="71.6" y="48.8">10</text>
<text x="71.6" y="51.4">11-MOSI</text>
<text x="71.6" y="53.9">12-MISO</text>
<text x="90.9" y="48.8">15(A1)-RX3</text>
<text x="91.2" y="51.4">14(A0)-TX3</text>
<text x="95" y="53.9">13-SCK</text>
<text x="158.5" y="53.9">IRF520 Module</text>
<text x="189" y="53.9">Electric Match</text>
<text x="218" y="52.9">1</text>
<text x="239.9" y="52.9">8</text>
<text x="15.7" y="59">GND</text>
<text x="16" y="56.4">VCC</text>
<text x="22.6" y="55.4">1</text>
<text x="22.6" y="57.9">2</text>
<text x="71.6" y="56.4">3V3</text>
<text x="71.6" y="59">24(A10)-SCL2-TX6</text>
<text x="94.9" y="59">41(A17)</text>
<text x="98" y="56.4">GND</text>
<text x="218" y="55.4">2</text>
<text x="218" y="57.9">3</text>
<text x="220.4" y="54.1">CS#</text>
<text x="220.4" y="56.7">DO</text>
<text x="220.4" y="59.2">IO2</text>
<text x="234" y="54.1">VCC</text>
<text x="234.3" y="59.2">CLK</text>
<text x="235.1" y="56.7">IO3</text>
<text x="239.9" y="57.9">6</text>
<text x="239.9" y="55.4">7</text>
<text x="16.1" y="64">SDA</text>
<text x="16.3" y="61.5">SCL</text>
<text x="22.6" y="60.5">3</text>
<text x="22.6" y="63">4</text>
<text x="22.6" y="65.6">5</text>
<text x="71.6" y="61.5">25(A11)-SDA2-RX6</text>
<text x="71.6" y="64.1">26(A12)-MOSI1</text>
<text x="94.9" y="61.5">40(A16)</text>
<text x="94.9" y="64.1">39(A15)</text>
<text x="218" y="60.5">4</text>
<text x="220.4" y="61.7">GND</text>
<text x="236.5" y="61.7">DI</text>
<text x="239.9" y="60.5">5</text>
<text x="16" y="71.7">ADD</text>
<text x="16.1" y="66.6">EDA</text>
<text x="16.3" y="69.1">ECL</text>
<text x="22.6" y="68.1">6</text>
<text x="22.6" y="70.6">7</text>
<text x="71.6" y="66.6">27(A13)-SCK1</text>
<text x="71.6" y="69.1">28-RX7</text>
<text x="71.6" y="71.7">29-TX7</text>
<text x="94.9" y="66.6">38(A14)</text>
<text x="100.6" y="69.1">37</text>
<text x="100.6" y="71.7">36</text>
<text x="16" y="76.7">NCS</text>
<text x="17.1" y="74.2">INT</text>
<text x="22.6" y="73.2">8</text>
<text x="22.6" y="75.7">9</text>
<text x="71.6" y="74.2">30</text>
<text x="71.6" y="76.8">31</text>
<text x="95.3" y="76.8">34-RX8</text>
<text x="95.6" y="74.2">35-TX8</text>
<text x="12.4" y="79.3">F.SYNC</text>
<text x="22.6" y="78.3">10</text>
<text x="71.6" y="79.3">32</text>
<text x="100.6" y="79.3">33</text>
<text x="19.6" y="93.2">SDO</text>
<text x="31.5" y="92.2">6</text>
<text x="83.6" y="95.8">Ignition Detection</text>
<text x="19.9" y="98.3">CSB</text>
<text x="31.5" y="97.3">5</text>
<text x="196.1" y="100.1" transform="rotate(-90 196.1 100.1)">1</text>
<text x="213.9" y="100.1" transform="rotate(-90 213.9 100.1)">2</text>
<text x="230.4" y="98.8" transform="rotate(-90 230.4 98.8)">1</text>
<text x="248.2" y="98.8" transform="rotate(-90 248.2 98.8)">2</text>
<text x="19.9" y="103.4">SDA</text>
<text x="31.5" y="107.5">3</text>
<text x="31.5" y="102.4">4</text>
<text x="231.7" y="107.6" transform="rotate(-90 231.7 107.6)">OUT+</text>
<text x="246.9" y="107" transform="rotate(-90 246.9 107)">OUT-</text>
<text x="19.5" y="113.6">GND</text>
<text x="20.1" y="108.5">SCL</text>
<text x="31.5" y="112.5">2</text>
<text x="197.4" y="108.8" transform="rotate(-90 197.4 108.8)">OUT+</text>
<text x="197.9" y="112.3">5V Actuators</text>
<text x="212.6" y="108.3" transform="rotate(-90 212.6 108.3)">OUT-</text>
<text x="232.2" y="113.6">5V Electronics</text>
<text x="19.8" y="118.6">VCC</text>
<text x="31.5" y="117.6">1</text>
<text x="74.5" y="122.7">1</text>
<text x="74.5" y="125.2">2</text>
<text x="76.9" y="124">CS#</text>
<text x="90.5" y="124">VCC</text>
<text x="96.4" y="125.2">7</text>
<text x="96.4" y="122.7">8</text>
<text x="149.1" y="121.7" transform="rotate(-90 149.1 121.7)">1</text>
<text x="151.7" y="121.7" transform="rotate(-90 151.7 121.7)">2</text>
<text x="154.2" y="121.7" transform="rotate(-90 154.2 121.7)">3</text>
<text x="174.5" y="121.7" transform="rotate(-90 174.5 121.7)">1</text>
<text x="177.1" y="121.7" transform="rotate(-90 177.1 121.7)">2</text>
<text x="179.6" y="121.7" transform="rotate(-90 179.6 121.7)">3</text>
<text x="74.5" y="127.8">3</text>
<text x="74.5" y="130.3">4</text>
<text x="76.9" y="126.5">DO</text>
<text x="76.9" y="129.1">IO2</text>
<text x="76.9" y="131.6">GND</text>
<text x="90.8" y="129.1">CLK</text>
<text x="91.6" y="126.5">IO3</text>
<text x="93" y="131.6">DI</text>
<text x="96.4" y="130.3">5</text>
<text x="96.4" y="127.8">6</text>
<text x="150.4" y="127.7" transform="rotate(-90 150.4 127.7)">SIG</text>
<text x="153" y="126.3" transform="rotate(-90 153 126.3)">+5</text>
<text x="155.5" y="128.8" transform="rotate(-90 155.5 128.8)">GND</text>
<text x="175.8" y="127.7" transform="rotate(-90 175.8 127.7)">SIG</text>
<text x="178.4" y="126.3" transform="rotate(-90 178.4 126.3)">+5</text>
<text x="180.9" y="128.8" transform="rotate(-90 180.9 128.8)">GND</text>
<text x="197.4" y="140.7" transform="rotate(-90 197.4 140.7)">IN+</text>
<text x="212.6" y="140.7" transform="rotate(-90 212.6 140.7)">IN-</text>
<text x="230.4" y="143.3" transform="rotate(-90 230.4 143.3)">3</text>
<text x="231.7" y="139.4" transform="rotate(-90 231.7 139.4)">IN+</text>
<text x="246.9" y="139.4" transform="rotate(-90 246.9 139.4)">IN-</text>
<text x="248.2" y="143.3" transform="rotate(-90 248.2 143.3)">4</text>
<text x="196.1" y="144.5" transform="rotate(-90 196.1 144.5)">3</text>
<text x="213.9" y="144.5" transform="rotate(-90 213.9 144.5)">4</text>
<text x="18.3" y="168.7" transform="rotate(-90 18.3 168.7)">1</text>
<text x="20.9" y="168.7" transform="rotate(-90 20.9 168.7)">2</text>
<text x="22.1" y="173.3" transform="rotate(-90 22.1 173.3)">+5</text>
<text x="23.4" y="168.7" transform="rotate(-90 23.4 168.7)">3</text>
<text x="41.2" y="168.7" transform="rotate(-90 41.2 168.7)">1</text>
<text x="43.7" y="168.7" transform="rotate(-90 43.7 168.7)">2</text>
<text x="45" y="173.3" transform="rotate(-90 45 173.3)">+5</text>
<text x="46.3" y="168.7" transform="rotate(-90 46.3 168.7)">3</text>
<text x="64.1" y="168.7" transform="rotate(-90 64.1 168.7)">1</text>
<text x="66.6" y="168.7" transform="rotate(-90 66.6 168.7)">2</text>
<text x="67.9" y="173.3" transform="rotate(-90 67.9 173.3)">+5</text>
<text x="69.1" y="168.7" transform="rotate(-90 69.1 168.7)">3</text>
<text x="86.9" y="168.7" transform="rotate(-90 86.9 168.7)">1</text>
<text x="89.5" y="168.7" transform="rotate(-90 89.5 168.7)">2</text>
<text x="90.7" y="173.3" transform="rotate(-90 90.7 173.3)">+5</text>
<text x="92" y="168.7" transform="rotate(-90 92 168.7)">3</text>
<text x="19.6" y="174.7" transform="rotate(-90 19.6 174.7)">SIG</text>
<text x="24.7" y="175.8" transform="rotate(-90 24.7 175.8)">GND</text>
<text x="42.5" y="174.7" transform="rotate(-90 42.5 174.7)">SIG</text>
<text x="47.5" y="175.8" transform="rotate(-90 47.5 175.8)">GND</text>
<text x="65.3" y="174.7" transform="rotate(-90 65.3 174.7)">SIG</text>
<text x="70.4" y="175.8" transform="rotate(-90 70.4 175.8)">GND</text>
<text x="88.2" y="174.7" transform="rotate(-90 88.2 174.7)">SIG</text>
<text x="93.3" y="175.8" transform="rotate(-90 93.3 175.8)">GND</text>
</g>
<g font-size="2.3" fill="#00f">
<text x="40.4" y="20.9">0.1uF Cr</text>
<text x="125.5" y="20.9">10uF Cr</text>
<text x="164.8" y="20.9">0.1uF Cr</text>
<text x="111.5" y="28.5">100</text>
<text x="139.4" y="34.8">0.1uF Cr</text>
<text x="62" y="39.9">10K</text>
<text x="211.8" y="38.7">TXS0108E</text>
<text x="11.2" y="47.5">MPU9250</text>
<text x="56.9" y="42.5">10K</text>
<text x="59.4" y="42.5">10K</text>
<text x="161" y="46.3">10K</text>
<text x="241" y="46.3">100</text>
<text x="247.4" y="47.5">10K</text>
<text x="60.7" y="51.4">100</text>
<text x="60.7" y="53.9">100</text>
<text x="262.6" y="50.1">ARDUINO_NANO</text>
<text x="31.5" y="57.7">0.1uF Cr</text>
<text x="275.3" y="59">100</text>
<text x="246.1" y="61.5">100</text>
<text x="260.1" y="60.2">0.1uF Cr</text>
<text x="60.7" y="70.4">100</text>
<text x="219.5" y="66.6">W25Q128JVSIQ</text>
<text x="11.2" y="83.1">MPU9250</text>
<text x="199.1" y="83.1">2200uF Ele</text>
<text x="233.4" y="80.6">470uF Ele</text>
<text x="176.3" y="89.5">10uF Cr</text>
<text x="176.3" y="95.8">0.1uF Cr</text>
<text x="32.8" y="119.9">0.1uF Cr</text>
<text x="67.1" y="118.7">10K</text>
<text x="89.9" y="116.1">100</text>
<text x="4.8" y="122.5">BMP280</text>
<text x="112.8" y="122.5">100</text>
<text x="271.5" y="123.7">SMBJ14A</text>
<text x="65.8" y="126.3">100</text>
<text x="75.9" y="136.4">W25Q128JVSIQ</text>
<text x="112.8" y="136.4">0.1uF Cr</text>
<text x="266.4" y="133.9">SS54</text>
<text x="199.1" y="150.4">10uF Cr</text>
<text x="237.2" y="150.4">10uF Cr</text>
<text x="199.1" y="158">1000uF Ele</text>
<text x="233.4" y="158">1000uF Ele</text>
</g>
<g font-size="2.3" fill="#a00000">
<text x="183.9" y="34.8">NEO7M</text>
<text x="240.6" y="131.8" transform="rotate(-90 240.6 131.8)">BUCK CONVERTER</text>
<text x="206.3" y="133.1" transform="rotate(-90 206.3 133.1)">BUCK CONVERTER</text>
<text x="151.7" y="143.3" transform="rotate(-90 151.7 143.3)">Servo</text>
<text x="177.1" y="143.3" transform="rotate(-90 177.1 143.3)">Servo</text>
<text x="20.9" y="190.2" transform="rotate(-90 20.9 190.2)">Servo</text>
<text x="43.7" y="190.2" transform="rotate(-90 43.7 190.2)">Servo</text>
<text x="66.6" y="190.2" transform="rotate(-90 66.6 190.2)">Servo</text>
<text x="89.5" y="190.2" transform="rotate(-90 89.5 190.2)">Servo</text>
</g>
<g font-size="1.8">
<text x="162.3" y="56.5">In+</text>
<text x="167.4" y="56.5">In-</text>
</g>
<g font-size="1.2">
<text x="156" y="50.3">GND</text>
<text x="159.8" y="50.3">3.3V</text>
<text x="163.6" y="50.3">SIG</text>
<text x="173.7" y="51.6">out+</text>
<text x="173.7" y="55.4">out-</text>
<text x="276.6" y="131.6">5A Fuse</text>
</g>
</svg>
